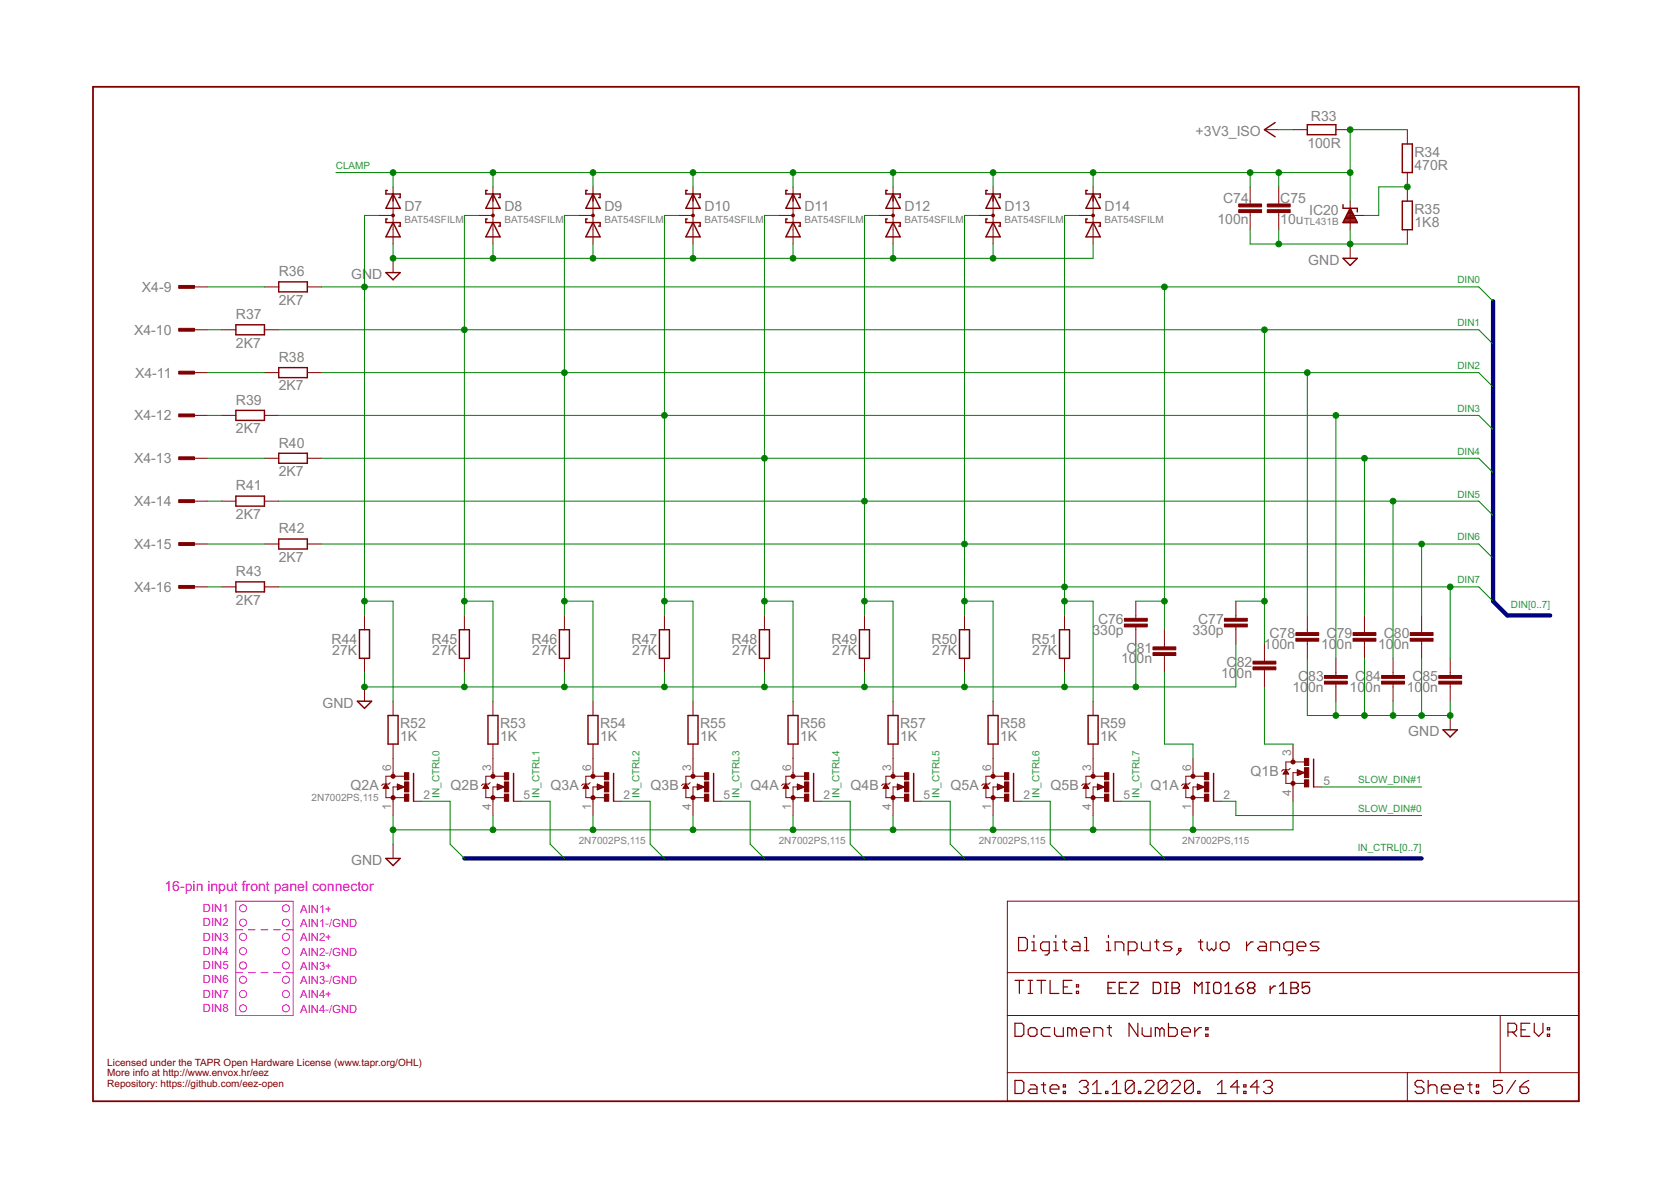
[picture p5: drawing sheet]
<svg xmlns="http://www.w3.org/2000/svg" width="297mm" height="210mm" viewBox="0 0 297 210" stroke-linecap="round" stroke-linejoin="round" font-family="sans-serif">
<g fill="none" stroke="#800000" stroke-width=".21">
<path d="M180.4 174.2h1.6M181.1 166.6h1.1l.4 .4v1.6l-.4 .4h-1.1zM181.2 174.2v2.4M182.8 174.2h.8M182.8 176.6h.8M183.2 174.2v2.4M183.4 169h.8M183.4 167.4h.4v1.6M183.8 166.2v.4M184.3 174.2h1.6M185.1 174.2v2.4M186.5 169h-1.1l-.4-.4v-.8l.4-.4h1.1v2l-.4 .3h-.4"/>
<path d="M186.7 174.2v2.4h1.5M187.3 169h.8M187.3 167.4h.4v1.6M187.7 166.2v.4M188.9 167.4h.8M189 175.4h.8M189.3 167v1.6l.4 .4M190.6 174.2h-1.6v2.4h1.6M190.8 167.4h.8l.4 .4v1.2h-1.2l-.4-.4 .4-.4h1.2M191.3 176.2h.4v.4h-.4zM191.3 175h.4v.4h-.4zM192.8 169h.7"/>
<path d="M192.8 166.6h.3v2.4M196.7 169h.7M196.7 167.4h.3v1.6M197 166.2v.4M198.2 169v-1.6h1.2l.4 .4v1.2M200.6 169h1.1l.4-.4v-.8l-.4-.4h-1.1v2.3M202.9 167.4v1.2l.4 .4h1.1v-1.6M205.2 167.4h.8M205.6 167v1.6l.4 .4M208.3 167.4h-1.1l-.4 .4 .4 .4h.8l.3 .4-.3 .4h-1.2M209.5 168.6h.4v.4h-.4zM209.9 169l-.8 .7"/>
<path d="M213 167.4h.8M213.4 167v1.6l.4 .4M214.6 167.4v1.2l.4 .4 .4-.4 .4 .4 .4-.4v-1.2M216.9 167.8l.4-.4h.8l.4 .4v.8l-.4 .4h-.8l-.4-.4zM221.6 167.4v1.6M222.8 167.4h-.4l-.8 .8M223.9 167.4h.8l.4 .4v1.2h-1.2l-.4-.4 .4-.4h1.2M225.9 169v-1.6h1.2l.4 .4v1.2M229.8 169h-1.2l-.4-.4v-.8l.4-.4h1.2v2l-.4 .3h-.4M230.6 168.2h1.5v-.4l-.4-.4h-.8l-.3 .4v.8l.3 .4h.8M234.5 167.4h-1.2l-.4 .4 .4 .4h.8l.4 .4-.4 .4h-1.2M180.4 181.9h1.2l.4 .3v1.6l-.4 .4h-1.2z"/>
<path d="M180.4 192h1.2l.4 .4v1.6l-.4 .4h-1.2zM182.8 183l.4-.4h.7l.4 .4v.8l-.4 .4h-.7l-.4-.4zM183.2 192.8h.7l.4 .4v1.2h-1.1l-.4-.4 .4-.4h1.1M185.1 192.8h.8M185.5 192.4v1.6l.4 .4M186.7 193.6h1.5v-.4l-.4-.4h-.8l-.3 .4v.8l.3 .4h.8M186.7 182.6h-1.2l-.4 .4v.8l.4 .4h1.2M187.5 182.6v1.2l.3 .4h1.2v-1.6M189 194h.4v.4h-.4zM189 192.8h.4v.4h-.4zM190.6 183l-.4-.4h-.4v1.6M190.6 183l.4-.4 .3 .4v1.2"/>
<path d="M190.6 183v1.2M191.9 192.4l.4-.4h.7l.4 .4v.4l-.4 .4M192.1 183.4h1.6v-.4l-.4-.4h-.8l-.4 .4v.8l.4 .4h.8M192.6 193.2h.4M193 193.2l.4 .4v.4l-.4 .4h-.7l-.4-.4M194.2 194.4h1.5M194.2 192.8l.8-.8v2.4M194.5 184.2v-1.6h1.1l.4 .4v1.2M196.5 194h.4v.4h-.4zM196.8 182.6h.8M197.2 182.2v1.6l.4 .4M197.7 194.4h1.6"/>
<path d="M197.7 192.8l.8-.8v2.4M201.6 192.4v1.6l-.4 .4h-.8l-.4-.4M201.6 192.4l-.4-.4h-.8l-.4 .4v1.6M201.6 192.4l-1.6 1.6M202.3 181.9v2.3l-1.6-2.3v2.3M202.4 194h.4v.4h-.4zM203 182.6v1.2l.4 .4h1.2v-1.6M203.6 192.4l.3-.4h.8l.4 .4v.4l-1.5 1.6h1.5M206.2 183l-.4-.4h-.4v1.6M206.2 183v1.2M206.2 183l.3-.4 .4 .4v1.2M207.5 192.4v1.6l-.4 .4h-.8l-.4-.4"/>
<path d="M207.5 192.4l-.4-.4h-.8l-.4 .4v1.6M207.5 192.4l-1.6 1.6M207.7 181.9v2.3h1.2l.4-.4v-.8l-.4-.4h-1.2M208.2 192.4l.4-.4h.8l.4 .4v.4l-1.6 1.6h1.6M210.1 183.4h1.5v-.4l-.4-.4h-.8l-.3 .4v.8l.3 .4h.8M212.1 192.4v1.6l-.4 .4h-.7l-.4-.4M212.1 192.4l-.4-.4h-.7l-.4 .4v1.6M212.1 192.4l-1.5 1.6M212.4 182.6v1.6M212.9 194h.4v.4h-.4zM213.6 182.6h-.4l-.8 .8M214.3 183.8h.4v.4h-.4z"/>
<path d="M214.3 182.6h.4v.4h-.4zM216.4 194.4h1.6M216.4 192.8l.8-.8v2.4M220.3 193.2h-1.5l1.1-1.2v2.4M221.1 194h.4v.4h-.4zM221.1 192.8h.4v.4h-.4zM223.8 193.2h-1.5l1.1-1.2v2.4M224.6 192.4l.4-.4h.8l.4 .4v.4l-.4 .4M225.4 193.2h.4M225.8 193.2l.4 .4v.4l-.4 .4h-.8l-.4-.4M253.1 192.4l-.4-.4h-.8l-.4 .4v.4l.4 .4h.8l.4 .4v.4l-.4 .4h-.8l-.4-.4M253.9 193.2l.4-.4h.8l.3 .4v1.2"/>
<path d="M253.9 192v2.4M256.2 193.6h1.6v-.4l-.4-.4h-.8l-.4 .4v.8l.4 .4h.8M258.6 193.6h1.5v-.4l-.4-.4h-.7l-.4 .4v.8l.4 .4h.7M260.9 192.8h.8M261.3 192.4v1.6l.4 .4M262.4 194h.4v.4h-.4zM262.4 192.8h.4v.4h-.4zM267.1 192h-1.6v1.2l.8-.4h.4l.4 .4v.8l-.4 .4h-.8l-.4-.4M268.1 183.4h1.1l.4-.4v-.8l-.4-.3h-1.1v2.3M268.8 183.4l.8 .8M269.4 192l-1.6 2.4M270.2 193.2h1.2l.3 .4v.4l-.3 .4h-.8l-.4-.4z"/>
<path d="M270.4 183h.8M271.7 192l-.7 .4-.8 .8M271.9 181.9h-1.5v2.3h1.5M272.7 181.9v1.5l.8 .8 .8-.8v-1.5M275.1 183.8h.4v.4h-.4zM275.1 182.6h.4v.4h-.4z"/>
</g>
<path d="M16.5 15.4h264.1v180.3h-264.1z" fill="none" stroke="#800000" stroke-width=".32"/>
<g fill="none" stroke="#800000" stroke-width=".18">
<path d="M67.3 38.3h2.6M69.9 33.2v10.2M85.1 38.3h2.5M87.6 33.2v10.2M102.9 38.3h2.5M105.4 33.2v10.2M120.6 38.3h2.6M123.2 33.2v10.2M138.4 38.3h2.6M141 33.2v10.2M156.2 38.3h2.5M158.7 33.2v10.2"/>
<path d="M174 38.3h2.5M176.5 33.2v10.2M191.8 38.3h2.5M194.3 33.2v10.2M222.2 33.2v3.1M222.2 37.8v3M224.8 23.1h2.5M227.3 33.2v3.1M227.3 37.8v3M229.8 23.1h2.6M237.5 23.1h2.5M240 35.8v5"/>
<path d="M240 38.3h2.5M250.2 23.1v2.5M250.2 30.7v5.1M34.3 51h2.6M34.3 58.6h2.6M39.4 58.6h2.5M47 51h2.6M47 58.6h2.6M54.6 51h2.6M69.9 45.9v2.6M240 43.4v2.5M250.2 40.8v2.6"/>
<path d="M34.3 66.2h2.6M34.3 73.8h2.6M39.4 73.8h2.5M47 66.2h2.6M47 73.8h2.6M54.6 66.2h2.6M34.3 81.4h2.6M34.3 89.1h2.6M34.3 96.7h2.6M39.4 89.1h2.5M47 81.4h2.6M47 89.1h2.6"/>
<path d="M47 96.7h2.6M54.6 81.4h2.6M54.6 96.7h2.6M34.3 104.3h2.6M39.4 104.3h2.5M47 104.3h2.6M64.8 109.4v2.5M64.8 117v2.5M82.5 109.4v2.5M82.5 117v2.5M100.3 109.4v2.5M100.3 117v2.5"/>
<path d="M118.1 109.4v2.5M118.1 117v2.5M135.9 109.4v2.5M135.9 117v2.5M153.7 109.4v2.5M153.7 117v2.5M171.4 109.4v2.5M171.4 117v2.5M189.2 109.4v2.5M189.2 117v2.5M201.9 106.8v3.1M201.9 111.4v3.1"/>
<path d="M207 111.9v3.1M207 116.5v3M219.7 106.8v3.1M219.7 111.4v3.1M224.8 114.5v3M224.8 119v3.1M232.4 109.4v3M232.4 114v3M237.5 117v3.1M242.5 109.4v3M242.5 114v3M247.6 117v3.1"/>
<path d="M252.7 109.4v3M252.7 114v3M257.8 117v3.1M64.8 122.1v2.5M68.2 140h.8M68.2 139.9h.7M68.3 139.8h.6M68.4 139.6h.4M68.5 139.5h.2M68.6 139.4h.1M68.6 139.4l.5 .7h-1zM69.4 139.1l-.3 .3h-1l-.3 .2"/>
<path d="M69.9 124.6v2.6M69.9 132.2v5.8M70.6 139.4l1.3 .5-1.3 .5zM70.6 140h.9M70.6 139.9h1.2M70.6 139.8h1M70.6 139.6h.8M70.6 139.5h.4M70.6 139.4h.1M70.8 139.9h-.9v5M71.9 138h-3.3v3.8h3.3M85.9 140h.9"/>
<path d="M86 139.9h.7M86.1 139.8h.5M86.2 139.6h.4M86.3 139.5h.2M86.3 139.4h.1M86.4 139.4l.5 .7h-1zM87.1 139.1l-.2 .3h-1l-.3 .2M87.6 124.6v2.6M87.6 132.2v5.8M88.4 140h.9M88.4 139.9h1.2M88.4 139.8h1"/>
<path d="M88.4 139.6h.7M88.4 139.5h.4M88.4 139.4h.1M88.4 139.4l1.3 .5-1.3 .5zM88.5 139.9h-.9v5M89.6 138h-3.2v3.8h3.3M103.7 140h.9M103.8 139.9h.7M103.9 139.8h.5M103.9 139.6h.4M104 139.5h.3M104.1 139.4h.1"/>
<path d="M104.1 139.4l.5 .7h-1zM104.9 139.1l-.3 .3h-1l-.2 .2M105.4 124.6v2.6M105.4 132.2v5.8M106.2 140h.9M106.2 139.9h1.2M106.2 139.8h1M106.2 139.6h.7M106.2 139.5h.4M106.2 139.4h.1M106.2 139.4l1.2 .5-1.2 .5zM106.3 139.9h-.9v5"/>
<path d="M107.4 138h-3.3v3.8h3.3M121.5 140h.9M121.6 139.9h.7M121.6 139.8h.6M121.7 139.6h.4M121.8 139.5h.2M121.9 139.4h.1M121.9 139.4l.5 .7h-1zM122.7 139.1l-.3 .3h-1l-.2 .2M123.2 124.6v2.6M123.2 132.2v5.8M124 140h.9"/>
<path d="M124 139.9h1.2M124 139.8h1M124 139.6h.7M124 139.5h.4M124 139.4h.1M124 139.4l1.2 .5-1.2 .5zM124.1 139.9h-.9v5M125.2 138h-3.3v3.8h3.3M139.3 140h.8M139.3 139.9h.8M139.4 139.8h.6M139.5 139.6h.4"/>
<path d="M139.6 139.5h.2M139.7 139.4h.1M139.7 139.4l.5 .7h-1zM140.5 139.1l-.3 .3h-1l-.3 .2M141 124.6v2.6M141 132.2v5.8M141.7 140h.9M141.7 139.9h1.2M141.7 139.8h1M141.7 139.6h.8M141.7 139.5h.5M141.7 139.4h.2"/>
<path d="M141.7 139.4l1.3 .5-1.3 .5zM141.9 139.9h-.9v5M143 138h-3.3v3.8h3.3M157 140h.9M157.1 139.9h.7M157.2 139.8h.6M157.3 139.6h.4M157.4 139.5h.2M157.4 139.4h.1M157.5 139.4l.5 .7h-1zM158.2 139.1l-.2 .3h-1l-.3 .2M158.7 124.6v2.6"/>
<path d="M158.7 132.2v5.8M159.5 140h.9M159.5 139.9h1.2M159.5 139.8h1M159.5 139.6h.7M159.5 139.5h.4M159.5 139.4h.1M159.5 139.4l1.3 .5-1.3 .5zM159.6 139.9h-.9v5M160.8 138h-3.3v3.8h3.3M174.8 140h.9M174.9 139.9h.7"/>
<path d="M175 139.8h.5M175.1 139.6h.4M175.1 139.5h.3M175.2 139.4h.1M175.3 139.4l.5 .7h-1zM176 139.1l-.2 .3h-1l-.3 .2M176.5 124.6v2.6M176.5 132.2v5.8M177.3 140h.9M177.3 139.9h1.2M177.3 139.8h1M177.3 139.6h.7"/>
<path d="M177.3 139.5h.4M177.3 139.4h.1M177.3 139.4l1.3 .5-1.3 .5zM177.4 139.9h-.9v5M178.5 138h-3.2v3.8h3.3M192.6 140h.9M192.7 139.9h.7M192.8 139.8h.5M192.8 139.6h.4M192.9 139.5h.2M193 139.4h.1M193 139.4l.5 .7h-1z"/>
<path d="M193.8 139.1l-.3 .3h-1l-.2 .2M194.3 124.6v2.6M194.3 132.2v5.8M195.1 140h.9M195.1 139.9h1.2M195.1 139.8h1M195.1 139.6h.7M195.1 139.5h.4M195.1 139.4h.1M195.1 139.4l1.2 .5-1.2 .5zM195.2 139.9h-.9v5M196.3 138h-3.3v3.8h3.3"/>
<path d="M210.4 140h.8M210.5 139.9h.7M210.5 139.8h.6M210.6 139.6h.4M210.7 139.5h.2M210.8 139.4h.1M210.8 139.4l.5 .7h-1zM211.6 139.1l-.3 .3h-1l-.3 .2M212.1 134.8v3.2M212.8 140h1M212.8 139.9h1.3M212.8 139.8h1.1"/>
<path d="M212.8 139.6h.8M212.8 139.5h.5M212.8 139.4h.2M212.8 139.4l1.3 .5-1.3 .5zM213 139.9h-.9v5M214.1 138h-3.3v3.8h3.3M228.2 137.5h.8M228.2 137.4h.7M228.3 137.2h.6M228.4 137.1h.4M228.5 137h.2M228.6 136.9h.1"/>
<path d="M228.6 136.8l.5 .8h-1zM229.3 136.6l-.2 .2h-1l-.3 .3M229.8 132.2v3.2M230.6 136.8l1.3 .5-1.3 .5zM230.6 137.7h.3M230.6 137.6h.6M230.6 137.5h.9M230.6 137.4h1.2M230.6 137.2h1M230.6 137.1h.8M230.6 137h.5M230.6 136.9h.2"/>
<path d="M230.7 137.3h-.9v5.1M231.9 135.4h-3.3v3.8h3.3M233.5 139.9h1.4M237.5 121.6v3M247.6 121.6v3M257.8 121.6v3M257.8 127.2v2.5M69.9 150v2.6M70.6 140.4h.1M70.6 140.3h.3M70.6 140.1h.6M73.5 142.4h1.5"/>
<path d="M88.4 140.4h.1M88.4 140.3h.3M88.4 140.1h.6M91.3 142.4h1.4M106.2 140.4h.1M106.2 140.3h.3M106.2 140.1h.6M109.1 142.4h1.4M124 140.4h.1M124 140.3h.3M124 140.1h.6M126.9 142.4h1.4"/>
<path d="M141.7 140.4h.1M141.7 140.3h.3M141.7 140.1h.6M144.6 142.4h1.4M159.5 140.4h.1M159.5 140.3h.3M159.5 140.1h.6M162.4 142.4h1.4M177.3 140.4h.1M177.3 140.3h.3M177.3 140.1h.6M180.2 142.4h1.4"/>
<path d="M195.1 140.4h.1M195.1 140.3h.3M195.1 140.1h.6M198 142.4h1.4M212.8 140.4h.1M212.8 140.3h.3M212.8 140.1h.6M215.7 142.4h1.4M179.1 160.2h101.5v35.5h-101.5zM179.1 172.9h101.5M179.1 180.5h101.5M179.1 190.6h101.5"/>
<path d="M250.2 190.6v5.1M266.7 180.5v10.1"/>
</g>
<g fill="none" stroke="#800000" stroke-width=".23">
<path d="M197 175.6h.6M198.3 174.6h-1.3v2h1.3M199 175.6h.6M200.3 174.6h-1.3v2h1.3M201 174.6h1.3v.3l-1.3 1.3v.4h1.3M205 174.6h1l.3 .3v1.3l-.3 .4h-1zM207 174.6h.7M207 176.6h.7M207.3 174.6v2M208.3 174.6h1l.4 .3v.4l-.4 .3 .4 .3v.3l-.4 .4h-1zM208.3 175.6h1M212.4 176.6v-2l.6 .7 .7-.7v2"/>
<path d="M214.4 174.6h.6M214.4 176.6h.6M214.7 174.6v2M216 174.6h.7l.3 .3v1.3l-.3 .4h-.7l-.3-.4v-1.3zM217.7 176.6h1.3M217.7 175.3l.7-.7v2M219.8 175.6h.9l.3 .3v.3l-.3 .4h-.6l-.3-.4zM221 174.6l-.6 .3-.6 .7M222.1 175.6l-.3-.3v-.4l.3-.3h.6l.4 .3v.4l-.4 .3M222.1 175.6l-.3 .3v.3l.3 .4h.6l.4-.4v-.3l-.4-.3M222.1 175.6h.6M225.8 175.3v1.3"/>
<path d="M226.8 175.3h-.4l-.6 .6M227.5 176.6h1.3M227.5 175.3l.6-.7v2M229.5 174.6h.9l.4 .3v.4l-.4 .3 .4 .3v.3l-.4 .4h-.9zM229.5 175.6h.9M232.8 174.6h-1.3v1l.6-.3h.4l.3 .3v.6l-.3 .4h-.7l-.3-.4"/>
</g>
<g fill="#800000" stroke="#800000" stroke-width=".18">
<path d="M31.8 50.7h2.8v.5h-2.8z"/>
<path d="M31.8 58.4h2.8v.5h-2.8z"/>
<path d="M31.8 66h2.8v.5h-2.8z"/>
<path d="M31.8 73.6h2.8v.5h-2.8z"/>
<path d="M31.8 81.2h2.8v.5h-2.8z"/>
<path d="M31.8 88.8h2.8v.5h-2.8z"/>
<path d="M31.8 96.4h2.8v.5h-2.8z"/>
<path d="M31.8 104.1h2.8v.5h-2.8z"/>
<path d="M71.9 141.1h.8v1.3h-.8z"/>
<path d="M71.9 137.3h.8v1.3h-.8z"/>
<path d="M71.9 139h.8v1.8h-.8z"/>
<path d="M89.7 141.1h.7v1.3h-.7z"/>
<path d="M89.7 137.3h.7v1.3h-.7z"/>
<path d="M89.7 139h.7v1.8h-.7z"/>
<path d="M107.4 141.1h.8v1.3h-.8z"/>
<path d="M107.4 137.3h.8v1.3h-.8z"/>
<path d="M107.4 139h.8v1.8h-.8z"/>
<path d="M125.2 141.1h.8v1.3h-.8z"/>
<path d="M125.2 137.3h.8v1.3h-.8z"/>
<path d="M125.2 139h.8v1.8h-.8z"/>
<path d="M143 141.1h.8v1.3h-.8z"/>
<path d="M143 137.3h.8v1.3h-.8z"/>
<path d="M143 139h.8v1.8h-.8z"/>
<path d="M160.8 141.1h.7v1.3h-.7z"/>
<path d="M160.8 137.3h.7v1.3h-.7z"/>
<path d="M160.8 139h.7v1.8h-.7z"/>
<path d="M178.6 141.1h.7v1.3h-.7z"/>
<path d="M178.6 137.3h.7v1.3h-.7z"/>
<path d="M178.6 139h.7v1.8h-.7z"/>
<path d="M196.3 141.1h.8v1.3h-.8z"/>
<path d="M196.3 137.3h.8v1.3h-.8z"/>
<path d="M196.3 139h.8v1.8h-.8z"/>
<path d="M205 116h4v.5h-4z"/>
<path d="M205 115h4v.5h-4z"/>
<path d="M222.7 118.5h4.1v.5h-4.1z"/>
<path d="M222.7 117.5h4.1v.5h-4.1z"/>
<path d="M230.4 113.5h4v.5h-4z"/>
<path d="M230.4 112.4h4v.5h-4z"/>
<path d="M235.4 121.1h4.1v.5h-4.1z"/>
<path d="M235.4 120.1h4.1v.5h-4.1z"/>
<path d="M240.5 113.5h4.1v.5h-4.1z"/>
<path d="M240.5 112.4h4.1v.5h-4.1z"/>
<path d="M245.6 121.1h4.1v.5h-4.1z"/>
<path d="M245.6 120.1h4.1v.5h-4.1z"/>
<path d="M250.7 113.5h4v.5h-4z"/>
<path d="M250.7 112.4h4v.5h-4z"/>
<path d="M255.8 121.1h4v.5h-4z"/>
<path d="M255.8 120.1h4v.5h-4z"/>
<path d="M220.2 37.3h4.1v.5h-4.1z"/>
<path d="M220.2 36.3h4.1v.5h-4.1z"/>
<path d="M225.3 37.3h4v.5h-4z"/>
<path d="M225.3 36.3h4v.5h-4z"/>
<path d="M199.9 110.9h4v.5h-4z"/>
<path d="M199.9 109.9h4v.5h-4z"/>
<path d="M217.7 110.9h4v.5h-4z"/>
<path d="M217.7 109.9h4v.5h-4z"/>
<path d="M231.9 138.6h.7v1.3h-.7z"/>
<path d="M231.9 134.8h.7v1.3h-.7z"/>
<path d="M231.9 136.4h.7v1.8h-.7z"/>
<path d="M214.1 141.1h.8v1.3h-.8z"/>
<path d="M214.1 137.3h.8v1.3h-.8z"/>
<path d="M214.1 139h.8v1.8h-.8z"/>
</g>
<g fill="none" stroke="#800000" stroke-width=".25">
<path d="M68.9 38.9h-.3v.7h2.5v.6h-.2M68.9 33.8h-.3v.7h2.5v.6h-.2M69.9 34.5l1.2 2.5h-2.5zM69.9 39.6l1.2 2.5h-2.5zM86.6 38.9h-.2v.7h2.5v.6h-.3M86.6 33.8h-.2v.7h2.5v.6h-.3M87.6 34.5l1.3 2.5h-2.5zM87.6 39.6l1.3 2.5h-2.5zM104.4 38.9h-.3v.7h2.6v.6h-.3M104.4 33.8h-.3v.7h2.6v.6h-.3M105.4 34.5l1.3 2.5h-2.6zM105.4 39.6l1.3 2.5h-2.6z"/>
<path d="M122.2 38.9h-.3v.7h2.6v.6h-.3M122.2 33.8h-.3v.7h2.6v.6h-.3M123.2 34.5l1.3 2.5h-2.6zM123.2 39.6l1.3 2.5h-2.6zM140 38.9h-.3v.7h2.5v.6h-.2M140 33.8h-.3v.7h2.5v.6h-.2M141 34.5l1.2 2.5h-2.5zM141 39.6l1.2 2.5h-2.5zM157.7 38.9h-.2v.7h2.5v.6h-.2M157.7 33.8h-.2v.7h2.5v.6h-.2M158.7 34.5l1.3 2.5h-2.5zM158.7 39.6l1.3 2.5h-2.5z"/>
<path d="M175.5 38.9h-.2v.7h2.5v.6h-.3M175.5 33.8h-.2v.7h2.5v.6h-.3M176.5 34.5l1.3 2.5h-2.5zM176.5 39.6l1.3 2.5h-2.5zM193.3 38.9h-.3v.7h2.6v.6h-.3M193.3 33.8h-.3v.7h2.6v.6h-.3M194.3 34.5l1.3 2.5h-2.6zM194.3 39.6l1.3 2.5h-2.6zM226.7 21.8l-1.9 1.3 1.9 1.2M232.4 22.2h5.1v1.7h-5.1zM238.7 36.4v.6h2.6v.7M238.9 39.3h2.3"/>
<path d="M239 39.1h2M239.1 38.9h1.8M239.2 38.7h1.6M239.3 38.4h1.4M239.4 38.2h1.2M239.5 38h1M239.6 37.8h.8M239.8 37.5h.5M239.9 37.3h.3M240 37.1h.1M240 37l1.3 2.6h-2.6zM249.3 25.6h1.8v5.1h-1.8z"/>
<path d="M249.3 35.8h1.8v5h-1.8zM41.9 57.7h5.1v1.8h-5.1zM49.6 50.1h5v1.8h-5zM68.6 48.5h2.5l-1.2 1.2zM238.7 45.9h2.6l-1.3 1.3zM41.9 72.9h5.1v1.8h-5.1zM49.6 65.3h5v1.8h-5zM41.9 88.2h5.1v1.8h-5.1zM49.6 80.6h5v1.7h-5zM49.6 95.8h5v1.8h-5zM41.9 103.4h5.1v1.8h-5.1zM63.9 111.9h1.8v5.1h-1.8z"/>
<path d="M81.7 111.9h1.7v5.1h-1.7zM99.4 111.9h1.8v5.1h-1.8zM117.2 111.9h1.8v5.1h-1.8zM135 111.9h1.8v5.1h-1.8zM152.8 111.9h1.8v5.1h-1.8zM170.6 111.9h1.7v5.1h-1.7zM188.3 111.9h1.8v5.1h-1.8zM63.5 124.6h2.6l-1.3 1.3zM69 127.2h1.8v5h-1.8zM73.5 137.5v4.9M86.7 127.2h1.8v5h-1.8zM91.3 137.5v4.9"/>
<path d="M104.5 127.2h1.8v5h-1.8zM109.1 137.5v4.9M122.3 127.2h1.8v5h-1.8zM126.9 137.5v4.9M140.1 127.2h1.8v5h-1.8zM144.6 137.5v4.9M157.9 127.2h1.7v5h-1.7zM162.4 137.5v4.9M175.6 127.2h1.8v5h-1.8zM180.2 137.5v4.9M193.4 127.2h1.8v5h-1.8zM198 137.5v4.9"/>
<path d="M215.7 137.5v4.9M233.5 134.9v5M256.5 129.7h2.6l-1.3 1.3zM68.6 152.6h2.5l-1.2 1.2z"/>
</g>
<g fill="none" stroke="#800000" stroke-width=".42">
<circle cx="69.9" cy="38.3" r=".13"/>
<circle cx="87.6" cy="38.3" r=".13"/>
<circle cx="105.4" cy="38.3" r=".13"/>
<circle cx="123.2" cy="38.3" r=".13"/>
<circle cx="141" cy="38.3" r=".13"/>
<circle cx="158.7" cy="38.3" r=".13"/>
<circle cx="176.5" cy="38.3" r=".13"/>
<circle cx="194.3" cy="38.3" r=".13"/>
</g>
<g fill="#800000" stroke="#800000" stroke-width=".18">
<circle cx="69.9" cy="138" r=".36"/>
<circle cx="69.9" cy="141.8" r=".36"/>
<circle cx="87.6" cy="138" r=".36"/>
<circle cx="87.6" cy="141.8" r=".36"/>
<circle cx="105.4" cy="138" r=".36"/>
<circle cx="105.4" cy="141.8" r=".36"/>
<circle cx="123.2" cy="138" r=".36"/>
<circle cx="123.2" cy="141.8" r=".36"/>
<circle cx="141" cy="138" r=".36"/>
<circle cx="141" cy="141.8" r=".36"/>
<circle cx="158.7" cy="138" r=".36"/>
<circle cx="158.7" cy="141.8" r=".36"/>
<circle cx="176.5" cy="138" r=".36"/>
<circle cx="176.5" cy="141.8" r=".36"/>
<circle cx="194.3" cy="138" r=".36"/>
<circle cx="194.3" cy="141.8" r=".36"/>
<circle cx="229.8" cy="135.4" r=".36"/>
<circle cx="229.8" cy="139.2" r=".36"/>
<circle cx="212.1" cy="138" r=".36"/>
<circle cx="212.1" cy="141.8" r=".36"/>
</g>
<path d="M265.4 53.5v53.3l2.5 2.6h7.7M82.5 152.6h170.2" fill="none" stroke="#000080" stroke-width=".76"/>
<g fill="none" stroke="#008000" stroke-width=".18">
<path d="M59.7 30.7h180.3M67.3 38.3h-2.5v71.1M69.9 30.7v2.5M85.1 38.3h-2.6v71.1M87.6 30.7v2.5M102.9 38.3h-2.6v71.1M105.4 30.7v2.5M120.6 38.3h-2.5v71.1M123.2 30.7v2.5M138.4 38.3h-2.5v71.1M141 30.7v2.5M156.2 38.3h-2.5v71.1"/>
<path d="M158.7 30.7v2.5M174 38.3h-2.6v71.1M176.5 30.7v2.5M191.8 38.3h-2.6v71.1M194.3 30.7v2.5M222.2 30.7v2.5M227.3 30.7v2.5M227.3 23.1h2.5M250.2 23.1h-10.2v12.7M250.2 33.2h-5.1v5.1h-2.6M36.9 51h10.1M36.9 58.6h2.5"/>
<path d="M49.6 58.6h213.3l2.5 2.6M57.2 51h205.7l2.5 2.5M69.9 43.4v2.5h124.4v-2.5M87.6 43.4v2.5M105.4 43.4v2.5M123.2 43.4v2.5M141 43.4v2.5M158.7 43.4v2.5M176.5 43.4v2.5M207 51v60.9M222.2 40.8v2.6h28M224.8 58.6v55.9"/>
<path d="M227.3 40.8v2.6M240 40.8v2.6M36.9 66.2h10.1M36.9 73.8h2.5M49.6 73.8h213.3l2.5 2.6M57.2 66.2h205.7l2.5 2.6M232.4 66.2v43.2M237.5 73.8v43.2M36.9 81.4h10.1M36.9 89.1h2.5M36.9 96.7h10.1M49.6 89.1h213.3l2.5 2.5"/>
<path d="M57.2 81.4h205.7l2.5 2.6M57.2 96.7h205.7l2.5 2.5M242.5 81.4v28M247.6 89.1v27.9M252.7 96.7v12.7M36.9 104.3h2.5M49.6 104.3h213.3l2.5 2.5M64.8 106.8h5.1v17.8M82.5 106.8h5.1v17.8M82.5 119.5v2.6M100.3 106.8h5.1v17.8M100.3 119.5v2.6"/>
<path d="M118.1 106.8h5.1v17.8M118.1 119.5v2.6M135.9 106.8h5.1v17.8M135.9 119.5v2.6M153.7 106.8h5v17.8M153.7 119.5v2.6M171.4 106.8h5.1v17.8M171.4 119.5v2.6M189.2 106.8h5.1v17.8M189.2 119.5v2.6M201.9 114.5v7.6M201.9 106.8h5.1"/>
<path d="M207 119.5v12.7h5.1v2.6M219.7 114.5v7.6h-154.9v-2.6M219.7 106.8h5.1M232.4 117v10.2h25.4v-2.6M242.5 117v10.2M252.7 117v10.2M257.8 104.3v12.7M224.8 122.1v10.1h5M234.9 139.9h17.8M237.5 124.6v2.6M247.6 124.6v2.6M69.9 144.9v5.1"/>
<path d="M75 142.4h5v7.6l2.5 2.6M87.6 144.9v2.6M92.7 142.4h5.1v7.6l2.5 2.6M105.4 144.9v2.6M110.5 142.4h5.1v7.6l2.5 2.6M123.2 144.9v2.6M128.3 142.4h5v7.6l2.6 2.6M141 144.9v2.6M146 142.4h5.1v7.6l2.6 2.6M158.7 144.9v2.6M163.8 142.4h5.1v7.6l2.5 2.6M176.5 144.9v2.6"/>
<path d="M181.6 142.4h5.1v7.6l2.5 2.6M194.3 144.9v2.6M199.4 142.4h5v7.6l2.6 2.6M212.1 144.9v2.6M217.1 142.4h2.6v2.5h33M229.8 142.4v5.1h-159.9"/>
</g>
<g fill="#008000" stroke="#008000" stroke-width=".18">
<circle cx="237.5" cy="127.2" r=".51"/>
<circle cx="242.5" cy="127.2" r=".51"/>
<circle cx="247.6" cy="127.2" r=".51"/>
<circle cx="252.7" cy="127.2" r=".51"/>
<circle cx="257.8" cy="127.2" r=".51"/>
<circle cx="240" cy="43.4" r=".51"/>
<circle cx="227.3" cy="43.4" r=".51"/>
<circle cx="87.6" cy="45.9" r=".51"/>
<circle cx="69.9" cy="45.9" r=".51"/>
<circle cx="105.4" cy="45.9" r=".51"/>
<circle cx="123.2" cy="45.9" r=".51"/>
<circle cx="141" cy="45.9" r=".51"/>
<circle cx="158.7" cy="45.9" r=".51"/>
<circle cx="176.5" cy="45.9" r=".51"/>
<circle cx="64.8" cy="122.1" r=".51"/>
<circle cx="82.5" cy="122.1" r=".51"/>
<circle cx="100.3" cy="122.1" r=".51"/>
<circle cx="118.1" cy="122.1" r=".51"/>
<circle cx="135.9" cy="122.1" r=".51"/>
<circle cx="153.7" cy="122.1" r=".51"/>
<circle cx="171.4" cy="122.1" r=".51"/>
<circle cx="189.2" cy="122.1" r=".51"/>
<circle cx="201.9" cy="122.1" r=".51"/>
<circle cx="87.6" cy="147.5" r=".51"/>
<circle cx="105.4" cy="147.5" r=".51"/>
<circle cx="123.2" cy="147.5" r=".51"/>
<circle cx="141" cy="147.5" r=".51"/>
<circle cx="158.7" cy="147.5" r=".51"/>
<circle cx="176.5" cy="147.5" r=".51"/>
<circle cx="194.3" cy="147.5" r=".51"/>
<circle cx="212.1" cy="147.5" r=".51"/>
<circle cx="69.9" cy="147.5" r=".51"/>
<circle cx="64.8" cy="51" r=".51"/>
<circle cx="207" cy="51" r=".51"/>
<circle cx="64.8" cy="106.8" r=".51"/>
<circle cx="207" cy="106.8" r=".51"/>
<circle cx="82.5" cy="58.6" r=".51"/>
<circle cx="224.8" cy="58.6" r=".51"/>
<circle cx="82.5" cy="106.8" r=".51"/>
<circle cx="224.8" cy="106.8" r=".51"/>
<circle cx="100.3" cy="66.2" r=".51"/>
<circle cx="232.4" cy="66.2" r=".51"/>
<circle cx="100.3" cy="106.8" r=".51"/>
<circle cx="118.1" cy="73.8" r=".51"/>
<circle cx="237.5" cy="73.8" r=".51"/>
<circle cx="118.1" cy="106.8" r=".51"/>
<circle cx="135.9" cy="81.4" r=".51"/>
<circle cx="242.5" cy="81.4" r=".51"/>
<circle cx="135.9" cy="106.8" r=".51"/>
<circle cx="153.7" cy="89.1" r=".51"/>
<circle cx="247.6" cy="89.1" r=".51"/>
<circle cx="153.7" cy="106.8" r=".51"/>
<circle cx="171.4" cy="96.7" r=".51"/>
<circle cx="252.7" cy="96.7" r=".51"/>
<circle cx="171.4" cy="106.8" r=".51"/>
<circle cx="189.2" cy="104.3" r=".51"/>
<circle cx="257.8" cy="104.3" r=".51"/>
<circle cx="189.2" cy="106.8" r=".51"/>
<circle cx="87.6" cy="30.7" r=".51"/>
<circle cx="105.4" cy="30.7" r=".51"/>
<circle cx="123.2" cy="30.7" r=".51"/>
<circle cx="141" cy="30.7" r=".51"/>
<circle cx="158.7" cy="30.7" r=".51"/>
<circle cx="176.5" cy="30.7" r=".51"/>
<circle cx="240" cy="23.1" r=".51"/>
<circle cx="194.3" cy="30.7" r=".51"/>
<circle cx="240" cy="30.7" r=".51"/>
<circle cx="227.3" cy="30.7" r=".51"/>
<circle cx="222.2" cy="30.7" r=".51"/>
<circle cx="69.9" cy="30.7" r=".51"/>
<circle cx="250.2" cy="33.2" r=".51"/>
</g>
<g fill="none" stroke="#f0f" stroke-width=".18">
<path d="M41.9 160.2h10.2v20.3h-10.2zM41.9 165.2h1.3M41.9 172.9h1.3M44.2 165.2h1.2M44.2 172.9h1.2M46.4 165.2h1.2M46.4 172.9h1.2M48.6 165.2h1.2M48.6 172.9h1.2M50.9 165.2h1.2M50.9 172.9h1.2"/>
<circle cx="43.2" cy="179.2" r=".64"/>
<circle cx="43.2" cy="171.6" r=".64"/>
<circle cx="43.2" cy="176.7" r=".64"/>
<circle cx="43.2" cy="174.1" r=".64"/>
<circle cx="43.2" cy="161.4" r=".64"/>
<circle cx="43.2" cy="164" r=".64"/>
<circle cx="43.2" cy="166.5" r=".64"/>
<circle cx="43.2" cy="169.1" r=".64"/>
<circle cx="50.8" cy="179.2" r=".64"/>
<circle cx="50.8" cy="176.7" r=".64"/>
<circle cx="50.8" cy="161.4" r=".64"/>
<circle cx="50.8" cy="164" r=".64"/>
<circle cx="50.8" cy="171.6" r=".64"/>
<circle cx="50.8" cy="166.5" r=".64"/>
<circle cx="50.8" cy="169.1" r=".64"/>
<circle cx="50.8" cy="174.1" r=".64"/>
</g>
<g font-size="2.5" fill="#808080">
<text x="233" y="21.6">R33</text>
<text x="212.5" y="24.2">+3V3_ISO</text>
<text x="232.4" y="26.4">100R</text>
<text x="251.4" y="27.9">R34</text>
<text x="251.4" y="30.2">470R</text>
<text x="71.9" y="37.6">D7</text>
<text x="89.7" y="37.6">D8</text>
<text x="107.4" y="37.6">D9</text>
<text x="125.2" y="37.6">D10</text>
<text x="143" y="37.6">D11</text>
<text x="160.8" y="37.6">D12</text>
<text x="178.6" y="37.6">D13</text>
<text x="196.3" y="37.6">D14</text>
<text x="216.4" y="39.8">100n</text>
<text x="217.4" y="36">C74</text>
<text x="227.6" y="39.8">10u</text>
<text x="227.6" y="36">C75</text>
<text x="232.7" y="38.2">IC20</text>
<text x="251.4" y="40.3">1K8</text>
<text x="251.4" y="38.1">R35</text>
<text x="232.6" y="47">GND</text>
<text x="25.2" y="51.9">X4-9</text>
<text x="49.5" y="49.1">R36</text>
<text x="62.4" y="49.6">GND</text>
<text x="23.8" y="59.5">X4-10</text>
<text x="41.9" y="56.7">R37</text>
<text x="49.5" y="54.2">2K7</text>
<text x="41.9" y="61.8">2K7</text>
<text x="49.5" y="64.3">R38</text>
<text x="24" y="67.1">X4-11</text>
<text x="41.9" y="71.9">R39</text>
<text x="49.5" y="69.4">2K7</text>
<text x="23.8" y="74.7">X4-12</text>
<text x="41.9" y="77">2K7</text>
<text x="23.8" y="82.3">X4-13</text>
<text x="49.5" y="79.6">R40</text>
<text x="23.8" y="90">X4-14</text>
<text x="41.9" y="87.2">R41</text>
<text x="49.5" y="84.6">2K7</text>
<text x="41.9" y="92.2">2K7</text>
<text x="49.5" y="94.8">R42</text>
<text x="23.8" y="97.6">X4-15</text>
<text x="49.5" y="99.9">2K7</text>
<text x="23.8" y="105.2">X4-16</text>
<text x="41.9" y="107.5">2K7</text>
<text x="41.9" y="102.4">R43</text>
<text x="194.2" y="112.8">330p</text>
<text x="195.2" y="110.9">C76</text>
<text x="212" y="112.8">330p</text>
<text x="213" y="110.9">C77</text>
<text x="225.7" y="113.5">C78</text>
<text x="235.8" y="113.5">C</text>
<text x="237.6" y="113.5">79</text>
<text x="246" y="113.5">C</text>
<text x="247.8" y="113.5">80</text>
<text x="58.9" y="114.5">R44</text>
<text x="59.1" y="116.4">27K</text>
<text x="76.7" y="114.5">R45</text>
<text x="76.8" y="116.4">27K</text>
<text x="94.5" y="114.5">R46</text>
<text x="94.6" y="116.4">27K</text>
<text x="112.3" y="114.5">R47</text>
<text x="112.4" y="116.4">27K</text>
<text x="130" y="114.5">R48</text>
<text x="130.2" y="116.4">27K</text>
<text x="147.8" y="114.5">R49</text>
<text x="148" y="116.4">27K</text>
<text x="165.6" y="114.5">R50</text>
<text x="165.7" y="116.4">27K</text>
<text x="183.4" y="114.5">R51</text>
<text x="183.5" y="116.4">27K</text>
<text x="199.3" y="117.9">10</text>
<text x="200.3" y="116">C</text>
<text x="202.1" y="117.9">0n</text>
<text x="202.1" y="116">81</text>
<text x="218" y="118.5">C</text>
<text x="219.8" y="118.5">82</text>
<text x="224.7" y="115.4">100n</text>
<text x="234.8" y="115.4">10</text>
<text x="237.6" y="115.4">0n</text>
<text x="245" y="115.4">10</text>
<text x="247.8" y="115.4">0n</text>
<text x="57.3" y="125.8">GND</text>
<text x="217" y="120.4">10</text>
<text x="219.8" y="120.4">0n</text>
<text x="229.7" y="123">10</text>
<text x="230.7" y="121.1">C</text>
<text x="232.5" y="123">0n</text>
<text x="232.5" y="121.1">83</text>
<text x="239.9" y="123">10</text>
<text x="240.9" y="121.1">C</text>
<text x="242.7" y="123">0n</text>
<text x="242.7" y="121.1">84</text>
<text x="250.1" y="123">10</text>
<text x="251.1" y="121.1">C</text>
<text x="252.8" y="123">0n</text>
<text x="252.9" y="121.1">85</text>
<text x="71.1" y="131.7">1K</text>
<text x="71.1" y="129.5">R52</text>
<text x="88.9" y="131.7">1K</text>
<text x="88.9" y="129.5">R53</text>
<text x="106.7" y="131.7">1K</text>
<text x="106.7" y="129.5">R54</text>
<text x="124.5" y="131.7">1K</text>
<text x="124.5" y="129.5">R55</text>
<text x="142.2" y="131.7">1K</text>
<text x="142.2" y="129.5">R56</text>
<text x="160" y="131.7">1K</text>
<text x="160" y="129.5">R57</text>
<text x="177.8" y="131.7">1K</text>
<text x="177.8" y="129.5">R58</text>
<text x="195.6" y="131.7">1K</text>
<text x="195.6" y="129.5">R59</text>
<text x="250.3" y="130.8">GND</text>
<text x="222.3" y="138">Q1B</text>
<text x="62.3" y="140.5">Q2A</text>
<text x="80.1" y="140.5">Q2B</text>
<text x="97.9" y="140.5">Q3A</text>
<text x="115.7" y="140.5">Q3B</text>
<text x="133.4" y="140.5">Q4A</text>
<text x="151.2" y="140.5">Q4B</text>
<text x="169" y="140.5">Q5A</text>
<text x="186.8" y="140.5">Q5B</text>
<text x="204.5" y="140.5">Q1A</text>
<text x="62.4" y="153.7">GND</text>
</g>
<text font-size="2.5" fill="#f0f" x="29.2" y="158.3">16-pin input front panel connector</text>
<g font-size="2.1" fill="#808080">
<text x="69.5" y="137" transform="rotate(-90 69.5 137)">6</text>
<text x="87.3" y="137" transform="rotate(-90 87.3 137)">3</text>
<text x="105.1" y="137" transform="rotate(-90 105.1 137)">6</text>
<text x="122.8" y="137" transform="rotate(-90 122.8 137)">3</text>
<text x="140.6" y="137" transform="rotate(-90 140.6 137)">6</text>
<text x="158.4" y="137" transform="rotate(-90 158.4 137)">3</text>
<text x="176.2" y="137" transform="rotate(-90 176.2 137)">6</text>
<text x="193.9" y="137" transform="rotate(-90 193.9 137)">3</text>
<text x="211.7" y="137" transform="rotate(-90 211.7 137)">6</text>
<text x="229.5" y="134.4" transform="rotate(-90 229.5 134.4)">3</text>
<text x="69.5" y="143.9" transform="rotate(-90 69.5 143.9)">1</text>
<text x="75.3" y="142">2</text>
<text x="87.3" y="143.9" transform="rotate(-90 87.3 143.9)">4</text>
<text x="93.1" y="142">5</text>
<text x="105.1" y="143.9" transform="rotate(-90 105.1 143.9)">1</text>
<text x="110.9" y="142">2</text>
<text x="122.8" y="143.9" transform="rotate(-90 122.8 143.9)">4</text>
<text x="128.6" y="142">5</text>
<text x="140.6" y="143.9" transform="rotate(-90 140.6 143.9)">1</text>
<text x="146.4" y="142">2</text>
<text x="158.4" y="143.9" transform="rotate(-90 158.4 143.9)">4</text>
<text x="164.2" y="142">5</text>
<text x="176.2" y="143.9" transform="rotate(-90 176.2 143.9)">1</text>
<text x="182" y="142">2</text>
<text x="193.9" y="143.9" transform="rotate(-90 193.9 143.9)">4</text>
<text x="199.7" y="142">5</text>
<text x="211.7" y="143.9" transform="rotate(-90 211.7 143.9)">1</text>
<text x="217.5" y="142">2</text>
<text x="229.5" y="141.4" transform="rotate(-90 229.5 141.4)">4</text>
<text x="235.3" y="139.5">5</text>
</g>
<g font-size="2" fill="#f0f">
<text x="36.1" y="167.2">DIN3</text>
<text x="36.1" y="162.1">DIN1</text>
<text x="36.1" y="164.6">DIN2</text>
<text x="53.4" y="162.2">AIN1+</text>
<text x="53.4" y="164.8">AIN1-/GND</text>
<text x="53.4" y="167.3">AIN2+</text>
<text x="36.1" y="169.7">DIN4</text>
<text x="36.1" y="172.2">DIN5</text>
<text x="53.4" y="169.8">AIN2-/GND</text>
<text x="53.4" y="172.4">AIN3+</text>
<text x="36.1" y="177.3">DIN7</text>
<text x="36.1" y="179.9">DIN8</text>
<text x="36.1" y="174.8">DIN6</text>
<text x="53.4" y="174.9">AIN3-/GND</text>
<text x="53.4" y="177.5">AIN4+</text>
<text x="53.4" y="180">AIN4-/GND</text>
</g>
<g font-size="1.8" fill="#008080">
<text x="59.7" y="30">CLAMP</text>
<text x="259.1" y="50.4">DIN0</text>
<text x="259.1" y="58">DIN1</text>
<text x="259.1" y="65.6">DIN2</text>
<text x="259.1" y="73.2">DIN3</text>
<text x="259.1" y="80.8">DIN4</text>
<text x="259.1" y="88.4">DIN5</text>
<text x="259.1" y="96.1">DIN6</text>
<text x="259.1" y="103.7">DIN7</text>
<text x="268.6" y="108.1">DIN[0..7]</text>
<text x="78.1" y="141.8" transform="rotate(-90 78.1 141.8)">IN_CTRL0</text>
<text x="95.9" y="141.8" transform="rotate(-90 95.9 141.8)">IN_CTRL1</text>
<text x="113.7" y="141.8" transform="rotate(-90 113.7 141.8)">IN_CTRL2</text>
<text x="131.4" y="141.8" transform="rotate(-90 131.4 141.8)">IN_CTRL3</text>
<text x="149.2" y="141.8" transform="rotate(-90 149.2 141.8)">IN_CTRL4</text>
<text x="167" y="141.8" transform="rotate(-90 167 141.8)">IN_CTRL5</text>
<text x="184.8" y="141.8" transform="rotate(-90 184.8 141.8)">IN_CTRL6</text>
<text x="202.6" y="141.8" transform="rotate(-90 202.6 141.8)">IN_CTRL7</text>
<text x="241.4" y="139.2">SLOW_DIN#1</text>
<text x="241.4" y="144.3">SLOW_DIN#0</text>
<text x="241.3" y="151.3">IN_CTRL[0..7]</text>
</g>
<g font-size="1.8" fill="#808080">
<text x="71.9" y="39.7">BAT54SFILM</text>
<text x="89.7" y="39.7">BAT54SFILM</text>
<text x="107.4" y="39.7">BAT54SFILM</text>
<text x="125.2" y="39.7">BAT54SFILM</text>
<text x="143" y="39.7">BAT54SFILM</text>
<text x="160.8" y="39.7">BAT54SFILM</text>
<text x="178.6" y="39.7">BAT54SFILM</text>
<text x="196.3" y="39.7">BAT54SFILM</text>
<text x="231.8" y="39.9">TL431B</text>
<text x="55.4" y="142.4">2N7002PS,115</text>
<text x="102.9" y="150">2N7002PS,115</text>
<text x="138.4" y="150">2N7002PS,115</text>
<text x="174" y="150">2N7002PS,115</text>
<text x="210.2" y="150">2N7002PS,115</text>
</g>
<g font-size="1.8" fill="#800000">
<text x="19.1" y="189.4">Licensed under the TAPR Open Hardware License (www.tapr.org/OHL)</text>
<text x="19.1" y="191.3">More info at http://www.envox.hr/eez</text>
<text x="19.1" y="193.2">Repository: https://github.com/eez-open</text>
</g>
</svg>
